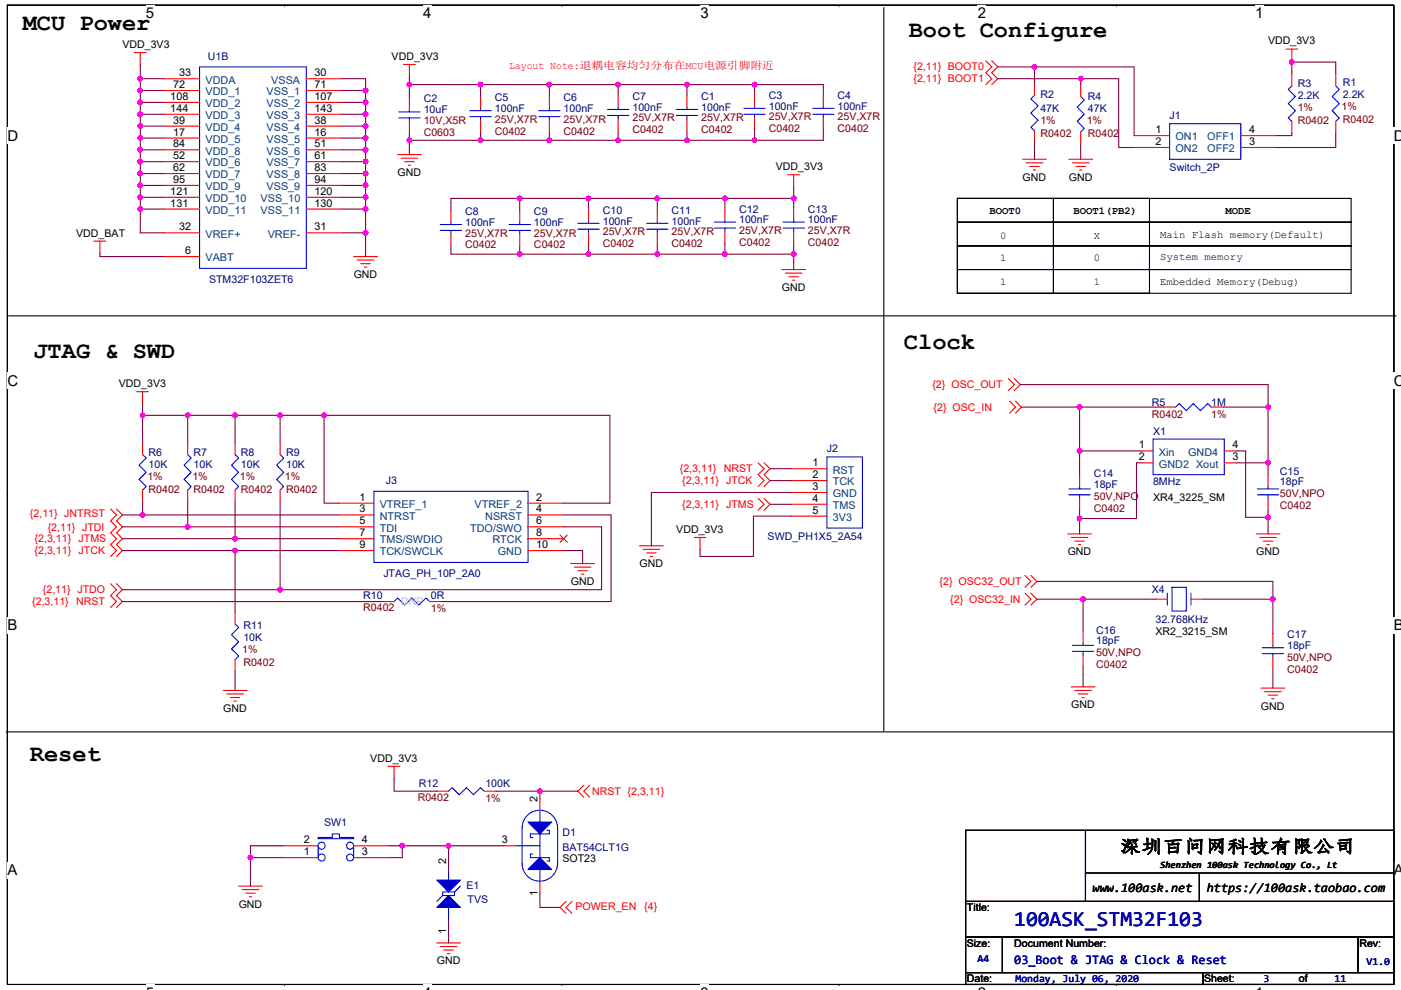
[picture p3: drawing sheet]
<svg xmlns="http://www.w3.org/2000/svg" width="297mm" height="210mm" viewBox="0 0 297 210" stroke-linecap="round" stroke-linejoin="round" font-family="sans-serif">
<path d="M1.6 1.1h293.9v207.7h-293.9v-207.7h293.9v207.7h-293.9z" fill="none" stroke="#000" stroke-width=".23"/>
<g fill="#fff">
<path d="M30.9 1.1h1.8v3.5h-1.8z"/>
<path d="M30.9 208.8h1.8v1.1h-1.8z"/>
</g>
<path d="M60.3 1.1h.1M60.3 208.8h.1" fill="none" stroke="#000" stroke-width=".23"/>
<g fill="#fff">
<path d="M89.7 1.1h1.8v3.5h-1.8z"/>
<path d="M89.7 208.8h1.8v1.1h-1.8z"/>
</g>
<path d="M119.1 1.1h.1M119.1 208.8h.1" fill="none" stroke="#000" stroke-width=".23"/>
<g fill="#fff">
<path d="M148.5 1.1h1.8v3.5h-1.8z"/>
<path d="M148.5 208.8h1.8v1.1h-1.8z"/>
</g>
<path d="M177.9 1.1h.1M177.9 208.8h.1" fill="none" stroke="#000" stroke-width=".23"/>
<g fill="#fff">
<path d="M207.3 1.1h1.8v3.5h-1.8z"/>
<path d="M207.3 208.8h1.8v1.1h-1.8z"/>
</g>
<path d="M236.7 1.1h.1M236.7 208.8h.1" fill="none" stroke="#000" stroke-width=".23"/>
<g fill="#fff">
<path d="M266.1 1.1h1.8v3.5h-1.8z"/>
<path d="M266.1 208.8h1.8v1.1h-1.8z"/>
<path d="M1.6 27.1h2.2v3.5h-2.2z"/>
<path d="M295.5 27.1h1.5v3.5h-1.5z"/>
<path d="M1.6 79h2.2v3.5h-2.2z"/>
<path d="M295.5 79h1.5v3.5h-1.5z"/>
</g>
<path d="M1.6 53h.1M295.5 53h.1" fill="none" stroke="#000" stroke-width=".23"/>
<g fill="#fff">
<path d="M1.6 130.9h2.1v3.5h-2.1z"/>
<path d="M295.5 130.9h1.5v3.5h-1.5z"/>
</g>
<path d="M1.6 104.9h.1M295.5 104.9h.1" fill="none" stroke="#000" stroke-width=".23"/>
<g fill="#fff">
<path d="M1.5 182.8h2.2v3.5h-2.2z"/>
<path d="M295.5 182.8h1.5v3.5h-1.5z"/>
</g>
<g fill="none" stroke="#000" stroke-width=".23">
<path d="M187.4 1.6v153.4M203 42.1h20.3v20.1h-20.3zM203 42.1h83.5v5h-83.5zM203 47.1h83.5v5.1h-83.5zM203 52.2h83.5v5h-83.5zM203 57.2h83.5v5h-83.5zM223.3 42.1h20.4v20.1h-20.4zM1.8 67h294.2M1.3 155.2h294.2M1.6 156.9h.1M295.5 156.9h.1M204.7 176.1h90.8v15.1h-90.8z"/>
<path d="M230.1 176.1v15.1M204.7 191.2h90.8v7.6h-90.8zM204.7 198.8h7.8v7.5h-7.8zM212.5 198.8h75.5v7.5h-75.5zM230.1 185.2h65.4M254.3 185.2v6M288 198.8h7.5v7.5h-7.5zM204.7 206.3h50.3v2.5h-50.3zM255 206.3h40.5v2.5h-40.5z"/>
</g>
<g fill="none" stroke="#f00" stroke-width=".23">
<path d="M28.5 11.2h2.5M29.7 11.2v2.5M34.8 19.2h7.5M34.8 16.7h7.5M64.9 19.2h7.6M64.9 16.7h7.6M85.6 13.7h2.5M86.8 13.7v2.5M160 20v2.5M174.6 20v2.5M209 12.9l1.3 1.3-1.3 1.2 1.3 1.3-1.3 1.2M210.3 12.9l1.2 1.3-1.2 1.2 1.2 1.3-1.2 1.2"/>
<path d="M219.3 17.7v2.5M229.1 17.9v2.6M272.6 10.4h2.5M273.9 10.4v2.5M273.9 15.7v2.5M283.2 15.7v2.5M34.8 21.7h7.5M34.8 24.2h7.5M34.8 26.8h7.5M34.8 29.3h7.5M34.8 31.8h7.5M34.8 34.3h7.5"/>
<path d="M34.8 36.8h7.5M34.8 39.3h7.5M64.9 21.7h7.6M64.9 24.2h7.6M64.9 26.8h7.6M64.9 29.3h7.6M64.9 31.8h7.6M64.9 34.3h7.6M64.9 36.8h7.6M64.9 39.3h7.6M84.3 32.8h5M85 33.5h3.6"/>
<path d="M85.8 34.3h2M86.5 35.1h.6M86.8 20.7v2.5M86.8 25.7v2.6M101.9 20.5v2.5M101.9 25.5v2.5M116.5 20.5v2.5M116.5 25.5v2.5M131.1 20.2v2.5M131.1 25.2v2.5M145.6 20.2v2.5M145.6 25.2v2.5"/>
<path d="M160 25v2.5M167 37.1h2.5M168.3 37.1v2.5M174.6 25v2.5M216.8 33.8h5M217.6 34.5h3.5M218.3 35.3h2M219.1 36h.5M219.3 27.7v2.6M226.6 33.8h5M227.4 34.5h3.5M228.1 35.3h2"/>
<path d="M228.9 36h.5M229.1 28v2.5M240.5 28.8h7.5M240.5 31.3h7.5M263.1 31.3h7.5M263.1 28.8h7.5M273.9 25.7v2.6M283.2 25.7v2.6M19.9 51.1h2.5M21.2 51.1v2.6M34.8 41.8h7.5M34.8 44.3h7.5"/>
<path d="M34.8 49.4h7.5M34.8 54.4h7.5M64.9 41.8h7.6M64.9 44.3h7.6M64.9 49.4h7.6M75 54.4h5M75.8 55.2h3.5M76.5 55.9h2M77.3 56.7h.5M95.6 44.6v2.5M95.6 49.6v2.6M110.2 44.6v2.5"/>
<path d="M110.2 49.6v2.6M124.8 44.3v2.6M124.8 49.4v2.5M139.4 44.3v2.6M139.4 49.4v2.5M153.7 44.1v2.5M153.7 49.1v2.5M165.8 57.2h5M166.5 57.9h3.5M167.3 58.7h2M168 59.4h.5M168.3 44.1v2.5"/>
<path d="M168.3 49.1v2.5M29 83.1h2.5M30.2 83.1v2.5M30.2 93.9v2.5M39.8 93.9v2.5M49.8 93.9v2.5M59.4 93.9v2.5M160.7 98.2l1.3 1.2-1.3 1.3 1.3 1.2-1.3 1.3M162 98.2l1.3 1.2-1.3 1.3 1.3 1.2-1.3 1.3M167.8 99.4h7.5M213.8 80.3l1.2 1.3-1.2 1.2M214.1 85.1l1.2 1.2-1.2 1.3"/>
<path d="M215 80.3l1.3 1.3-1.3 1.2M215.3 85.1l1.3 1.2-1.3 1.3M242 95.7h2.5M242 98.2h2.5M246.7 86.3h2.6M256.8 86.3h2.5M259.6 98.2h2.5M259.6 95.7h2.5M23.4 108l1.3 1.2-1.3 1.3 1.3 1.2-1.3 1.3 1.3 1.3-1.3 1.2 1.3 1.3-1.3 1.2M24.7 108l1.2 1.2-1.2 1.3 1.2 1.2-1.2 1.3 1.2 1.3-1.2 1.2 1.2 1.3-1.2 1.2M30.2 103.9v2.6M39.8 103.9v2.6"/>
<path d="M49.8 103.9v2.6M59.4 103.9v2.6M71.7 106.7h7.6M71.7 109.2h7.6M71.7 111.7h7.6M71.7 114.3h7.6M71.7 116.8h7.6M111.9 106.7h7.6M111.9 109.2h7.6M111.9 111.7h7.6M111.9 114.3h7.6M111.9 116.8h7.6"/>
<path d="M121 119.5h5M135.6 115.8h5M136.4 116.5h3.5M137.1 117.3h2M137.9 118h.5M147.2 114h2.5M148.4 114v2.5M160.7 105.7l1.3 1.3-1.3 1.2M162 105.7l1.3 1.3-1.3 1.2M167.8 101.9h7.5M167.8 104.5h7.5M167.8 107h7.5"/>
<path d="M167.8 109.5h7.5M226.4 113.2h5M227.1 114h3.5M227.9 114.8h2M228.6 115.5h.5M228.9 100.7v2.5M228.9 105.7v2.5M266.4 113.2h5M267.1 114h3.5M267.9 114.8h2M268.6 115.5h.5M268.9 100.7v2.5"/>
<path d="M268.9 105.7v2.5M23.4 123.8l1.3 1.3-1.3 1.2 1.3 1.3-1.3 1.2M24.7 123.8l1.2 1.3-1.2 1.2 1.2 1.3-1.2 1.2M49.8 129.9v2.5M49.8 139.9v2.5M81 127.6h2.5M91.1 127.6h2.5M121.8 120.3h3.5M122.5 121.1h2M123.3 121.8h.5M217.3 125.8l1.3 1.3-1.3 1.2M217.3 122l1.3 1.3-1.3 1.3"/>
<path d="M218.6 125.8l1.2 1.3-1.2 1.2M218.6 122l1.2 1.3-1.2 1.3M229.6 133.9v2.5M229.6 138.9v2.5M245 127.1h2.5M252.5 127.1h2.5M269.9 134.4v2.5M269.9 139.4v2.5M47.3 146.5h5.1M48.1 147.2h3.5M48.8 148h2M49.6 148.7h.5"/>
<path d="M227.1 145.7h5.1M227.9 146.5h3.5M228.6 147.2h2M229.4 148h.5M267.4 145.9h5M268.1 146.7h3.5M268.9 147.4h2M269.6 148.2h.5M59.9 179.4h7.6M75 179.4h7.5M82.3 162.5h2.5M83.5 162.5v2.6"/>
<path d="M92.6 167.8h2.5M102.7 167.8h2.5M106.9 179.4h2.5M114.5 169.3v2.6M123.8 166.6l-1.3 1.2 1.3 1.3M125 166.6l-1.2 1.2 1.2 1.3M50.6 187.9h5M51.3 188.7h3.6M52.1 189.4h2M52.9 190.2h.5M59.9 181.9h7.6M75 181.9h7.5"/>
<path d="M95.1 195h.1M95.1 184.9h.1M114.5 186.9v2.5M120 191.2l-1.3 1.3 1.3 1.2M121.3 191.2l-1.3 1.3 1.3 1.2M92.6 200h5M93.3 200.8h3.6M94.1 201.5h2M94.8 202.3h.6"/>
</g>
<g fill="none" stroke="#00f" stroke-width=".23">
<path d="M42.3 14.2h22.6v42.7h-22.6zM273.9 18.2l-.8 .7 1.6 1.6-1.6 1.5 1.6 1.5-1.6 1.5 .8 .7M283.2 18.2l.7 .7-1.5 1.6 1.5 1.5-1.5 1.5 1.5 1.5-.7 .7M84.5 25h4.6M84.5 23.7h4.6M86.8 23.2v.5M86.8 25v.7M99.6 24.7h4.6M99.6 23.5h4.6M101.9 23v.5M101.9 24.7v.8M114.2 24.7h4.5"/>
<path d="M114.2 23.5h4.5M116.5 23v.5M116.5 24.7v.8M128.8 24.5h4.5M128.8 23.2h4.5M131.1 22.7v.5M131.1 24.5v.7M143.4 24.5h4.5M143.4 23.2h4.5M145.6 22.7v.5M145.6 24.5v.7M157.7 24.2h4.5"/>
<path d="M157.7 23h4.5M160 22.5v.5M160 24.2v.8M172.3 24.2h4.5M172.3 23h4.5M174.6 22.5v.5M174.6 24.2v.8M219.3 20.2l-.7 .8 1.5 1.5-1.5 1.5 1.5 1.5-1.5 1.5 .7 .7M229.1 20.5l.8 .7-1.5 1.5 1.5 1.5-1.5 1.5 1.5 1.6-.8 .7M248 26.2h15.1v7.6h-15.1zM93.3 48.9h4.6M93.3 47.6h4.6"/>
<path d="M95.6 47.1v.5M95.6 48.9v.7M107.9 48.9h4.6M107.9 47.6h4.6M110.2 47.1v.5M110.2 48.9v.7M122.5 48.6h4.5M122.5 47.4h4.5M124.8 46.9v.5M124.8 48.6v.8M137.1 48.6h4.5M137.1 47.4h4.5"/>
<path d="M139.4 46.9v.5M139.4 48.6v.8M151.4 48.4h4.6M151.4 47.1h4.6M153.7 46.6v.5M153.7 48.4v.7M166 48.4h4.5M166 47.1h4.5M168.3 46.6v.5M168.3 48.4v.7M30.2 96.4l.8 .8-1.5 1.5 1.5 1.5-1.5 1.5 1.5 1.5-.8 .7M39.8 96.4l.7 .8-1.5 1.5 1.5 1.5-1.5 1.5 1.5 1.5-.7 .7"/>
<path d="M49.8 96.4l.8 .8-1.5 1.5 1.5 1.5-1.5 1.5 1.5 1.5-.8 .7M59.4 96.4l.8 .8-1.6 1.5 1.6 1.5-1.6 1.5 1.6 1.5-.8 .7M175.3 96.9h7.6v15.1h-7.6zM244.5 93.1h15.1v7.6h-15.1zM249.3 86.3l.7-.7 1.5 1.5 1.5-1.5 1.5 1.5 1.6-1.5 .7 .7M79.3 104.2h32.6v15.1h-32.6zM226.6 104.9h4.5M226.6 103.7h4.5M228.9 103.2v.5M228.9 104.9v.8M266.6 104.9h4.5M266.6 103.7h4.5"/>
<path d="M268.9 103.2v.5M268.9 104.9v.8M49.8 132.4l.8 .7-1.5 1.5 1.5 1.5-1.5 1.5 1.5 1.5-.8 .8M83.5 127.6l.8-.8 1.5 1.5 1.5-1.5 1.5 1.5 1.5-1.5 .8 .8M227.4 138.2h4.5M227.4 136.9h4.5M229.6 136.4v.5M229.6 138.2v.7M247.5 125.8v2.5M248.5 124.6h3v5h-3zM252.5 125.8v2.5M267.6 138.6h4.5"/>
<path d="M267.6 137.4h4.5M269.9 136.9v.5M269.9 138.6v.8M67.5 177.6h3v-.7h1.5v.7h3v.3h-7.5zM67.5 179.4v2.5M75 179.4v2.5M95.1 167.8l.8-.7 1.5 1.5 1.5-1.5 1.5 1.5 1.5-1.5 .8 .7M109.4 179.4h5.1M114.5 179.4v2.5M114.5 171.9v2.4M114.5 176.9v2.5M114.5 176.9h-2v.7h.5"/>
<path d="M116 176.1h.5v.8h-2M118.2 175.9a3.8 3.8 0 0 0-3.6-4 3.8 3.8 0 0 0-3.9 3.7v7.6a3.8 3.8 0 0 0 3.9 3.7 3.8 3.8 0 0 0 3.6-4M118.2 175.9v7M95.1 192.5v2.5M95.1 184.9v1.8M96.4 189.2h-2.6v.7M97.6 187.9l-1.2 1.3v.7h-2.6l-1.2 1.3M113 181.1h-.5v.8h2M114.5 184.4v2.5M114.5 181.9h2v.7h-.5"/>
<circle cx="68.2" cy="179.4" r=".75"/>
<circle cx="74.2" cy="179.4" r=".75"/>
<circle cx="68.2" cy="181.9" r=".74"/>
<circle cx="74.2" cy="181.9" r=".74"/>
</g>
<g fill="#00f" stroke="#00f" stroke-width=".23">
<path d="M92.6 186.7h5l-2.5 2.5z" fill-rule="evenodd"/>
<path d="M95.1 189.9l2.5 2.6h-5z" fill-rule="evenodd"/>
<path d="M114.5 181.9l2.5 2.5h-5.1z" fill-rule="evenodd"/>
<path d="M111.9 174.3h5.1l-2.5 2.6z" fill-rule="evenodd"/>
</g>
<path d="M118.7 113.5l1.6 1.5M120.3 113.5l-1.6 1.5" fill="none" stroke="#804000" stroke-width=".21"/>
<g fill="none" stroke="#800040" stroke-width=".23">
<path d="M29.7 19.2v2.5M29.7 19.2h5.1M29.7 16.7v2.5M29.7 13.7v3h5.1M72.5 16.7h5v2.5M72.5 19.2h5M77.5 19.2v2.5M86.8 16.2v1.7M86.8 17.9h15.1M86.8 17.9v2.8M101.9 17.9v2.6M101.9 17.9h14.6"/>
<path d="M116.5 17.9h14.6M116.5 17.9v2.6M131.1 17.9v2.3M131.1 17.9h14.5M145.6 17.9h14.4M145.6 17.9v2.3M160 17.9h14.6v2.1M160 17.9v2.1M211.5 14.2h7.8M211.5 16.7h17.6M219.3 14.2v3.5M219.3 14.2h21.2v14.6"/>
<path d="M229.1 16.7h8.1v14.6h3.3M229.1 16.7v1.2M273.9 12.9v.3M273.9 13.2v2.5M273.9 13.2h9.3v2.5M29.7 21.7v2.5M29.7 24.2v2.6M29.7 26.8v2.5M29.7 29.3v2.5M29.7 31.8v2.5M29.7 34.3v2.5M29.7 36.8v2.5"/>
<path d="M29.7 39.3v2.5M29.7 21.7h5.1M29.7 24.2h5.1M29.7 26.8h5.1M29.7 29.3h5.1M29.7 31.8h5.1M29.7 34.3h5.1M29.7 36.8h5.1M29.7 39.3h5.1M72.5 21.7h5M72.5 24.2h5M72.5 26.8h5"/>
<path d="M72.5 29.3h5M72.5 31.8h5M72.5 34.3h5M72.5 36.8h5M72.5 39.3h5M77.5 21.7v2.5M77.5 24.2v2.6M77.5 26.8v2.5M77.5 29.3v2.5M77.5 31.8v2.5M77.5 34.3v2.5M77.5 36.8v2.5"/>
<path d="M77.5 39.3v2.5M86.8 29.8h15.1M86.8 29.8v3M86.8 28.3v1.5M101.9 28v1.8M101.9 29.8h14.6M116.5 29.8h14.6M116.5 28v1.8M131.1 29.8h14.5M131.1 27.7v2.1M145.6 29.8h14.4M145.6 27.7v2.1"/>
<path d="M160 27.5v2.3M168.3 39.6v2.5M174.6 27.5v2.3h-14.6M219.3 30.3v3.5M229.1 30.5v3.3M273.9 28.3v.5h-3.3M283.2 28.3v3h-12.6M21.2 53.7v.7h13.6M29.7 41.8v2.5M29.7 44.3v5.1h5.1M29.7 41.8h5.1M29.7 44.3h5.1"/>
<path d="M72.5 41.8h5M72.5 44.3h5M72.5 49.4h5M77.5 41.8v2.5M77.5 44.3v5.1M77.5 49.4v5M95.6 52.2v1.7h14.6M110.2 42.1h-14.6v2.5M110.2 42.1h14.6M110.2 53.9h14.6M110.2 42.1v2.5M110.2 52.2v1.7"/>
<path d="M124.8 42.1h14.6M124.8 53.9h14.6M124.8 42.1v2.2M124.8 51.9v2M139.4 42.1h14.3M139.4 53.9h14.3M139.4 42.1v2.2M139.4 51.9v2M153.7 53.9h14.6M153.7 42.1h14.6M153.7 51.6v2.3M153.7 42.1v2"/>
<path d="M168.3 42.1v2M168.3 51.6v2.3M168.3 53.9v3.3M30.2 88.1v5.8M30.2 88.1h9.6M30.2 85.6v2.5M39.8 88.1v5.8M39.8 88.1h10M49.8 88.1v5.8M49.8 88.1h9.6M59.4 88.1v5.8M59.4 88.1h9.3"/>
<path d="M68.7 88.1v18.6h3M68.7 88.1h60.6v18.6h-9.8M163.3 99.4h4.5M216.3 81.6h52.6v4.7M216.6 86.3h12.3M228.9 95.7v5M228.9 95.7h13.1M228.9 86.3v9.4M228.9 86.3h17.8M242 98.2h-1v11.8h-12.1M259.3 86.3h9.6M262.1 98.2h6.8"/>
<path d="M262.1 95.7h2v14h4.8M268.9 98.2v2.5M268.9 86.3v11.9M25.9 111.7h13.9M25.9 109.2h4.3M25.9 116.8h23.9M25.9 114.3h23.9M30.2 109.2h41.5M30.2 106.5v2.7M39.8 111.7h31.9M39.8 106.5v5.2M49.8 106.5v7.8"/>
<path d="M49.8 116.8h21.9M49.8 114.3h21.9M49.8 116.8v13.1M59.4 106.5v18.6M119.5 109.2h10.1v18.4h-36M119.5 111.7h8v13.4h-68.1M119.5 116.8h4v2.7M163.3 101.9h4.5M163.3 107h4.5M167.8 104.5h-29.7v11.3M167.8 109.5h-8.1v8.5h-11.3v-1.5M228.9 108.2v1.8"/>
<path d="M228.9 110v3.2M268.9 109.7v3.5M268.9 108.2v1.5M25.9 127.6h55.1M25.9 125.1h33.5M219.8 127.1h9.8M219.8 123.3h50.1v3.8M229.6 127.1v6.8M229.6 127.1h15.4M255 127.1h14.9M269.9 127.1v7.3M49.8 142.4v4.1"/>
<path d="M229.6 141.4v4.3M269.9 141.9v4M59.9 179.4h-6.8v2.5M82.5 179.4h2.8M83.5 165.1v2.7h9.1M85.3 179.4h9.8M85.3 179.4v2.5h-2.8M95.1 179.4v5.5M95.1 179.4h11.8M105.2 167.8h17.3M114.5 167.8v1.5M53.1 181.9v6"/>
<path d="M53.1 181.9h6.8M95.1 195v5M114.5 189.4v3.1h4.2"/>
</g>
<g fill="#f0f" stroke="#f0f" stroke-width=".23">
<circle cx="229.1" cy="16.7" r=".49"/>
<circle cx="219.3" cy="14.2" r=".5"/>
<circle cx="273.9" cy="13.2" r=".5"/>
<circle cx="39.8" cy="111.7" r=".5"/>
<circle cx="49.8" cy="116.8" r=".5"/>
<circle cx="49.8" cy="114.2" r=".5"/>
<circle cx="39.8" cy="88.1" r=".49"/>
<circle cx="30.2" cy="88.1" r=".49"/>
<circle cx="59.4" cy="125.1" r=".49"/>
<circle cx="30.2" cy="109.2" r=".49"/>
<circle cx="68.7" cy="88.1" r=".49"/>
<circle cx="59.4" cy="88.1" r=".49"/>
<circle cx="49.8" cy="88.1" r=".49"/>
<circle cx="95.1" cy="179.4" r=".49"/>
<circle cx="85.3" cy="179.4" r=".5"/>
<circle cx="53.1" cy="181.9" r=".49"/>
<circle cx="114.5" cy="167.8" r=".49"/>
<circle cx="228.9" cy="110" r=".49"/>
<circle cx="268.9" cy="98.1" r=".49"/>
<circle cx="268.9" cy="86.3" r=".49"/>
<circle cx="228.9" cy="95.6" r=".49"/>
<circle cx="268.8" cy="109.7" r=".49"/>
<circle cx="228.9" cy="86.3" r=".49"/>
<circle cx="269.9" cy="127.1" r=".5"/>
<circle cx="229.6" cy="127.1" r=".5"/>
<circle cx="29.7" cy="16.7" r=".49"/>
<circle cx="29.7" cy="21.7" r=".49"/>
<circle cx="29.7" cy="19.2" r=".49"/>
<circle cx="29.7" cy="24.2" r=".49"/>
<circle cx="29.7" cy="29.2" r=".49"/>
<circle cx="29.7" cy="26.7" r=".49"/>
<circle cx="29.7" cy="36.8" r=".49"/>
<circle cx="29.7" cy="34.3" r=".49"/>
<circle cx="29.7" cy="31.8" r=".49"/>
<circle cx="29.7" cy="39.3" r=".49"/>
<circle cx="29.7" cy="44.3" r=".49"/>
<circle cx="29.7" cy="41.8" r=".49"/>
<circle cx="77.5" cy="19.2" r=".49"/>
<circle cx="77.5" cy="21.7" r=".5"/>
<circle cx="77.5" cy="24.2" r=".5"/>
<circle cx="77.5" cy="26.7" r=".5"/>
<circle cx="77.5" cy="29.2" r=".49"/>
<circle cx="77.5" cy="31.8" r=".49"/>
<circle cx="77.5" cy="34.3" r=".5"/>
<circle cx="77.5" cy="36.8" r=".5"/>
<circle cx="77.5" cy="39.3" r=".5"/>
<circle cx="77.5" cy="41.8" r=".49"/>
<circle cx="77.5" cy="44.3" r=".49"/>
<circle cx="77.5" cy="49.4" r=".5"/>
<circle cx="168.3" cy="53.9" r=".49"/>
<circle cx="124.8" cy="42.1" r=".49"/>
<circle cx="110.2" cy="42.1" r=".49"/>
<circle cx="110.2" cy="53.9" r=".5"/>
<circle cx="124.8" cy="53.9" r=".5"/>
<circle cx="153.7" cy="42.1" r=".49"/>
<circle cx="139.4" cy="42.1" r=".49"/>
<circle cx="153.7" cy="53.9" r=".49"/>
<circle cx="139.3" cy="53.9" r=".5"/>
<circle cx="168.3" cy="42.1" r=".49"/>
<circle cx="86.8" cy="17.9" r=".49"/>
<circle cx="131" cy="17.9" r=".5"/>
<circle cx="131.1" cy="29.8" r=".49"/>
<circle cx="160" cy="17.9" r=".49"/>
<circle cx="145.6" cy="17.9" r=".5"/>
<circle cx="160" cy="29.8" r=".49"/>
<circle cx="145.6" cy="29.8" r=".49"/>
<circle cx="86.8" cy="29.8" r=".49"/>
<circle cx="101.9" cy="29.8" r=".49"/>
<circle cx="116.5" cy="29.8" r=".49"/>
<circle cx="101.9" cy="17.9" r=".5"/>
<circle cx="116.5" cy="17.9" r=".5"/>
</g>
<g font-size="5">
<text x="4.8" y="6.4">MCU Power</text>
<text x="192.7" y="7.9">Boot Configure</text>
<text x="7.1" y="76">JTAG &amp; SWD</text>
<text x="191.7" y="74">Clock</text>
<text x="6.3" y="161.5">Reset</text>
</g>
<text font-size="4.5" fill="#000080" x="215" y="196.4">100ASK_STM32F103</text>
<text font-size="3.8" x="237.4" y="180.6">深圳百问网科技有限公司</text>
<g font-size="3.2">
<text x="30.9" y="3.9">5</text>
<text x="89.7" y="3.9">4</text>
<text x="148.5" y="3.9">3</text>
<text x="207.3" y="3.9">2</text>
<text x="266.1" y="3.9">1</text>
<text x="1.6" y="29.9">D</text>
<text x="295.5" y="29.9">D</text>
<text x="1.6" y="81.8">C</text>
<text x="295.5" y="81.8">C</text>
<text x="1.6" y="133.7">B</text>
<text x="295.5" y="133.7">B</text>
<text x="1.6" y="185.6">A</text>
<text x="295.5" y="185.6">A</text>
</g>
<g font-size="2.8">
<text x="231.6" y="189.2">www.100ask.net</text>
<text x="255.9" y="189.2">https://100ask.taobao.com</text>
</g>
<text font-size="2.8" fill="#000080" x="215" y="204.6">03_Boot &amp; JTAG &amp; Clock &amp; Reset</text>
<g font-size="2.3">
<text x="38" y="16.2">33</text>
<text x="66.7" y="16.2">30</text>
<text x="36.1" y="21.2">108</text>
<text x="36.1" y="23.7">144</text>
<text x="36.7" y="18.7">72</text>
<text x="66.7" y="18.7">71</text>
<text x="66.7" y="21.2">107</text>
<text x="66.7" y="23.7">143</text>
<text x="36.7" y="26.2">39</text>
<text x="36.7" y="28.7">17</text>
<text x="66.7" y="26.2">38</text>
<text x="66.7" y="28.7">16</text>
<text x="245" y="28.2">1</text>
<text x="264.8" y="28.2">4</text>
<text x="36.7" y="31.2">84</text>
<text x="36.7" y="33.8">52</text>
<text x="66.7" y="31.2">51</text>
<text x="66.7" y="33.8">61</text>
<text x="245" y="30.8">2</text>
<text x="264.8" y="30.8">3</text>
<text x="36.1" y="41.3">121</text>
<text x="36.7" y="36.3">62</text>
<text x="36.7" y="38.8">95</text>
<text x="66.7" y="36.3">83</text>
<text x="66.7" y="38.8">94</text>
<text x="66.7" y="41.3">120</text>
<text x="36.1" y="43.8">131</text>
<text x="66.7" y="43.8">130</text>
<text x="38" y="48.9">32</text>
<text x="39.3" y="53.9">6</text>
<text x="66.7" y="48.9">31</text>
<text x="241.4" y="95.1">1</text>
<text x="261.3" y="95.1">4</text>
<text x="172.3" y="98.9">1</text>
<text x="172.3" y="101.4">2</text>
<text x="241.4" y="97.6">2</text>
<text x="261.3" y="97.6">3</text>
<text x="76.2" y="106.2">1</text>
<text x="113.7" y="106.2">2</text>
<text x="172.3" y="103.9">3</text>
<text x="172.3" y="106.4">4</text>
<text x="76.2" y="108.7">3</text>
<text x="76.2" y="111.2">5</text>
<text x="76.2" y="113.7">7</text>
<text x="113.7" y="111.2">6</text>
<text x="113.7" y="108.7">4</text>
<text x="113.7" y="113.7">8</text>
<text x="172.3" y="108.9">5</text>
<text x="76.2" y="116.2">9</text>
<text x="113.7" y="116.2">10</text>
<text x="113.9" y="170.1" transform="rotate(-90 113.9 170.1)">2</text>
<text x="64.4" y="178.9">2</text>
<text x="76.7" y="178.9">4</text>
<text x="106.4" y="178.9">3</text>
<text x="64.4" y="181.4">1</text>
<text x="76.7" y="181.4">3</text>
<text x="94.6" y="183.2" transform="rotate(-90 94.6 183.2)">2</text>
<text x="113.9" y="190" transform="rotate(-90 113.9 190)">1</text>
<text x="94.6" y="198" transform="rotate(-90 94.6 198)">1</text>
</g>
<g font-size="2.3" fill="#004080">
<text x="43.6" y="17.7">VDDA</text>
<text x="57.5" y="17.7">VSSA</text>
<text x="43.6" y="20.2">VDD_1</text>
<text x="43.6" y="22.7">VDD_2</text>
<text x="56.5" y="20.2">VSS_1</text>
<text x="56.5" y="22.7">VSS_2</text>
<text x="43.6" y="25.3">VDD_3</text>
<text x="43.6" y="27.8">VDD_4</text>
<text x="56.5" y="25.3">VSS_3</text>
<text x="56.5" y="27.8">VSS_4</text>
<text x="249.2" y="29.8">ON1</text>
<text x="256" y="29.8">OFF1</text>
<text x="43.6" y="30.3">VDD_5</text>
<text x="43.6" y="32.8">VDD_8</text>
<text x="43.6" y="35.3">VDD_6</text>
<text x="56.5" y="30.3">VSS_5</text>
<text x="56.5" y="32.8">VSS_6</text>
<text x="56.5" y="35.3">VSS_7</text>
<text x="249.2" y="32.3">ON2</text>
<text x="256" y="32.3">OFF2</text>
<text x="43.6" y="37.8">VDD_7</text>
<text x="43.6" y="40.3">VDD_9</text>
<text x="56.5" y="37.8">VSS_8</text>
<text x="56.5" y="40.3">VSS_9</text>
<text x="43.6" y="42.9">VDD_10</text>
<text x="43.6" y="45.4">VDD_11</text>
<text x="55.2" y="42.9">VSS_10</text>
<text x="55.2" y="45.4">VSS_11</text>
<text x="43.6" y="50.4">VREF+</text>
<text x="56.8" y="50.4">VREF-</text>
<text x="43.6" y="55.4">VABT</text>
<text x="176.6" y="100.4">RST</text>
<text x="245.7" y="96.7">Xin</text>
<text x="245.7" y="99.2">GND2 Xout</text>
<text x="251.9" y="96.7">GND4</text>
<text x="80.5" y="107.7">VTREF_1</text>
<text x="100.6" y="107.7">VTREF_2</text>
<text x="176.6" y="103">TCK</text>
<text x="176.6" y="105.5">GND</text>
<text x="176.6" y="108">TMS</text>
<text x="80.5" y="110.2">NTRST</text>
<text x="80.5" y="112.8">TDI</text>
<text x="99.7" y="112.8">TDO/SWO</text>
<text x="102.9" y="110.2">NSRST</text>
<text x="176.6" y="110.5">3V3</text>
<text x="80.5" y="115.3">TMS/SWDIO</text>
<text x="80.5" y="117.8">TCK/SWCLK</text>
<text x="104.4" y="115.3">RTCK</text>
<text x="105.6" y="117.8">GND</text>
</g>
<g font-size="2.2">
<text x="25.9" y="10.2">VDD_3V3</text>
<text x="268.9" y="9.4">VDD_3V3</text>
<text x="83" y="12.7">VDD_3V3</text>
<text x="84.3" y="37.3">GND</text>
<text x="164.5" y="36.1">VDD_3V3</text>
<text x="216.8" y="38.3">GND</text>
<text x="226.6" y="38.3">GND</text>
<text x="209.8" y="45.5">BOOT0</text>
<text x="227.6" y="45.5">BOOT1(PB2)</text>
<text x="259.8" y="45.5">MODE</text>
<text x="16.1" y="50.2">VDD_BAT</text>
<text x="212" y="50.7">0</text>
<text x="231.9" y="50.7">X</text>
<text x="246" y="50.4">Main Flash memory(Default)</text>
<text x="75" y="58.9">GND</text>
<text x="212" y="55.5">1</text>
<text x="231.9" y="55.5">0</text>
<text x="246" y="55.2">System memory</text>
<text x="165.8" y="61.7">GND</text>
<text x="212" y="60.5">1</text>
<text x="231.9" y="60.5">1</text>
<text x="246" y="60.5">Embedded Memory(Debug)</text>
<text x="25.2" y="82.1">VDD_3V3</text>
<text x="244.5" y="106.2">XR4_3225_SM</text>
<text x="143.4" y="113">VDD_3V3</text>
<text x="226.4" y="117.8">GND</text>
<text x="266.4" y="117.8">GND</text>
<text x="121" y="124.1">GND</text>
<text x="135.6" y="120.3">GND</text>
<text x="245" y="134.6">XR2_3215_SM</text>
<text x="47.3" y="151">GND</text>
<text x="227.1" y="150.2">GND</text>
<text x="267.4" y="150.5">GND</text>
<text x="78.5" y="161.5">VDD_3V3</text>
<text x="119.2" y="182.9">SOT23</text>
<text x="50.6" y="192.5">GND</text>
<text x="205" y="193.2">Title:</text>
<text x="205" y="200.8">Size:</text>
<text x="215" y="200.8">Document Number:</text>
<text x="288.2" y="200.8">Rev:</text>
<text x="92.6" y="204.6">GND</text>
<text x="205" y="208.3">Date:</text>
<text x="255.3" y="208.3">Sheet:</text>
<text x="275.4" y="208.3">of</text>
</g>
<g font-size="2.2" fill="#000080">
<text x="44.1" y="12.7">U1B</text>
<text x="89.8" y="21.7">C2</text>
<text x="104.9" y="21.5">C5</text>
<text x="104.9" y="23.7">100nF</text>
<text x="119.5" y="21.5">C6</text>
<text x="119.5" y="23.7">100nF</text>
<text x="134.1" y="21.2">C7</text>
<text x="134.1" y="23.5">100nF</text>
<text x="148.7" y="21.2">C1</text>
<text x="148.7" y="23.5">100nF</text>
<text x="163" y="21">C3</text>
<text x="163" y="23.2">100nF</text>
<text x="177.6" y="21">C4</text>
<text x="177.6" y="23.2">100nF</text>
<text x="220.6" y="20.7">R2</text>
<text x="220.6" y="23.7">47K</text>
<text x="230.6" y="21.2">R4</text>
<text x="230.6" y="23.7">47K</text>
<text x="275.1" y="18.5">R3</text>
<text x="275.1" y="21">2.2K</text>
<text x="284.7" y="18.2">R1</text>
<text x="284.7" y="20.7">2.2K</text>
<text x="89.8" y="24">10uF</text>
<text x="248" y="25.3">J1</text>
<text x="248" y="36.3">Switch_2P</text>
<text x="98.6" y="45.6">C8</text>
<text x="98.6" y="47.9">100nF</text>
<text x="113.2" y="45.6">C9</text>
<text x="113.2" y="47.9">100nF</text>
<text x="127.8" y="45.4">C10</text>
<text x="127.8" y="47.6">100nF</text>
<text x="142.4" y="45.4">C11</text>
<text x="142.4" y="47.6">100nF</text>
<text x="156.7" y="45.1">C12</text>
<text x="156.7" y="47.4">100nF</text>
<text x="171.3" y="45.1">C13</text>
<text x="171.3" y="47.4">100nF</text>
<text x="44.3" y="60">STM32F103ZET6</text>
<text x="244.2" y="86.1">R5</text>
<text x="256.8" y="86.1">1M</text>
<text x="175.3" y="95.9">J2</text>
<text x="244.5" y="92.2">X1</text>
<text x="31.5" y="96.7">R6</text>
<text x="31.5" y="99.2">10K</text>
<text x="41" y="96.7">R7</text>
<text x="41" y="99.2">10K</text>
<text x="51.1" y="96.7">R8</text>
<text x="51.1" y="99.2">10K</text>
<text x="60.7" y="96.7">R9</text>
<text x="60.7" y="99.2">10K</text>
<text x="231.9" y="101.2">C14</text>
<text x="271.4" y="100.7">C15</text>
<text x="81.8" y="102.7">J3</text>
<text x="231.9" y="103.5">18pF</text>
<text x="244.5" y="103">8MHz</text>
<text x="271.4" y="103">18pF</text>
<text x="162.7" y="114.5">SWD_PH1X5_2A54</text>
<text x="81.3" y="122.3">JTAG_PH_10P_2A0</text>
<text x="244.2" y="125.8">X4</text>
<text x="77" y="127.1">R10</text>
<text x="91.3" y="127.1">0R</text>
<text x="51.6" y="133.4">R11</text>
<text x="51.6" y="135.9">10K</text>
<text x="232.4" y="134.4">C16</text>
<text x="232.4" y="136.7">18pF</text>
<text x="245" y="132.1">32.768KHz</text>
<text x="272.9" y="135.4">C17</text>
<text x="272.9" y="137.7">18pF</text>
<text x="88.8" y="166.8">R12</text>
<text x="102.9" y="166.8">100K</text>
<text x="68.7" y="175.1">SW1</text>
<text x="119.2" y="177.4">D1</text>
<text x="119.2" y="180.4">BAT54CLT1G</text>
<text x="98.9" y="188.5">E1</text>
<text x="99.1" y="191.5">TVS</text>
<text x="207.3" y="204.1">A4</text>
<text x="215.3" y="208.4">Monday, July 06, 2020</text>
<text x="267.9" y="208.4">3</text>
<text x="283" y="208.4">11</text>
<text x="289.7" y="204.6">V1.0</text>
</g>
<g font-size="2.2" fill="#f00">
<text x="107.9" y="14.7">Layout Note:退耦电容均匀分布在MCU电源引脚附近</text>
<text x="193.7" y="14.9">{2,11} BOOT0</text>
<text x="193.7" y="17.5">{2,11} BOOT1</text>
<text x="197.7" y="82.3">{2} OSC_OUT</text>
<text x="197.9" y="87.1">{2} OSC_IN</text>
<text x="144.1" y="100.2">{2,3,11} NRST</text>
<text x="144.6" y="102.7">{2,3,11} JTCK</text>
<text x="144.6" y="107.7">{2,3,11} JTMS</text>
<text x="6.3" y="109.7">{2,11} JNTRST</text>
<text x="10.1" y="112.5">{2,11} JTDI</text>
<text x="7.3" y="115">{2,3,11} JTMS</text>
<text x="7.3" y="117.5">{2,3,11} JTCK</text>
<text x="9.1" y="125.8">{2,11} JTDO</text>
<text x="199.2" y="124.1">{2} OSC32_OUT</text>
<text x="6.8" y="128.4">{2,3,11} NRST</text>
<text x="201.5" y="127.8">{2} OSC32_IN</text>
<text x="125.5" y="168.6">NRST {2,3,11}</text>
<text x="122" y="193">POWER_EN</text>
<text x="136.6" y="193">{4}</text>
</g>
<g font-size="2.2" fill="#800000">
<text x="275.1" y="23.5">1%</text>
<text x="284.5" y="23.2">1%</text>
<text x="89.8" y="28.8">C0603</text>
<text x="89.8" y="26.3">10V,X5R</text>
<text x="104.9" y="28.5">C0402</text>
<text x="104.9" y="26">25V,X7R</text>
<text x="119.5" y="28.5">C0402</text>
<text x="119.5" y="26">25V,X7R</text>
<text x="134.1" y="28.3">C0402</text>
<text x="134.1" y="25.8">25V,X7R</text>
<text x="148.7" y="28.3">C0402</text>
<text x="148.7" y="25.8">25V,X7R</text>
<text x="163" y="28">C0402</text>
<text x="163" y="25.5">25V,X7R</text>
<text x="177.6" y="28">C0402</text>
<text x="177.6" y="25.5">25V,X7R</text>
<text x="220.6" y="29">R0402</text>
<text x="220.6" y="26.3">1%</text>
<text x="230.4" y="26.3">1%</text>
<text x="230.6" y="29">R0402</text>
<text x="275.1" y="26.3">R0402</text>
<text x="284.7" y="26">R0402</text>
<text x="98.6" y="52.7">C0402</text>
<text x="98.6" y="50.2">25V,X7R</text>
<text x="113.2" y="52.7">C0402</text>
<text x="113.2" y="50.2">25V,X7R</text>
<text x="127.8" y="52.4">C0402</text>
<text x="127.8" y="49.9">25V,X7R</text>
<text x="142.4" y="52.4">C0402</text>
<text x="142.4" y="49.9">25V,X7R</text>
<text x="156.7" y="52.2">C0402</text>
<text x="156.7" y="49.7">25V,X7R</text>
<text x="171.3" y="52.2">C0402</text>
<text x="171.3" y="49.7">25V,X7R</text>
<text x="244.2" y="88.6">R0402</text>
<text x="256.8" y="88.6">1%</text>
<text x="31.2" y="101.7">1%</text>
<text x="40.8" y="101.7">1%</text>
<text x="50.8" y="101.7">1%</text>
<text x="60.4" y="101.7">1%</text>
<text x="31.5" y="104.5">R0402</text>
<text x="41" y="104.5">R0402</text>
<text x="51.1" y="104.5">R0402</text>
<text x="60.7" y="104.5">R0402</text>
<text x="231.9" y="106">50V,NPO</text>
<text x="271.4" y="108">C0402</text>
<text x="271.4" y="105.5">50V,NPO</text>
<text x="231.9" y="108.5">C0402</text>
<text x="77" y="129.6">R0402</text>
<text x="91.3" y="129.9">1%</text>
<text x="51.3" y="138.4">1%</text>
<text x="51.6" y="141.2">R0402</text>
<text x="232.4" y="141.7">C0402</text>
<text x="232.4" y="139.2">50V,NPO</text>
<text x="272.9" y="142.7">C0402</text>
<text x="272.9" y="140.2">50V,NPO</text>
<text x="88.6" y="169.8">R0402</text>
<text x="102.9" y="170.1">1%</text>
</g>
<text font-size="2.2" fill="#c0c0c0" x="85" y="128.4">DNP</text>
<text font-size="2" x="246" y="184">Shenzhen 100ask Technology Co., Lt</text>
</svg>
